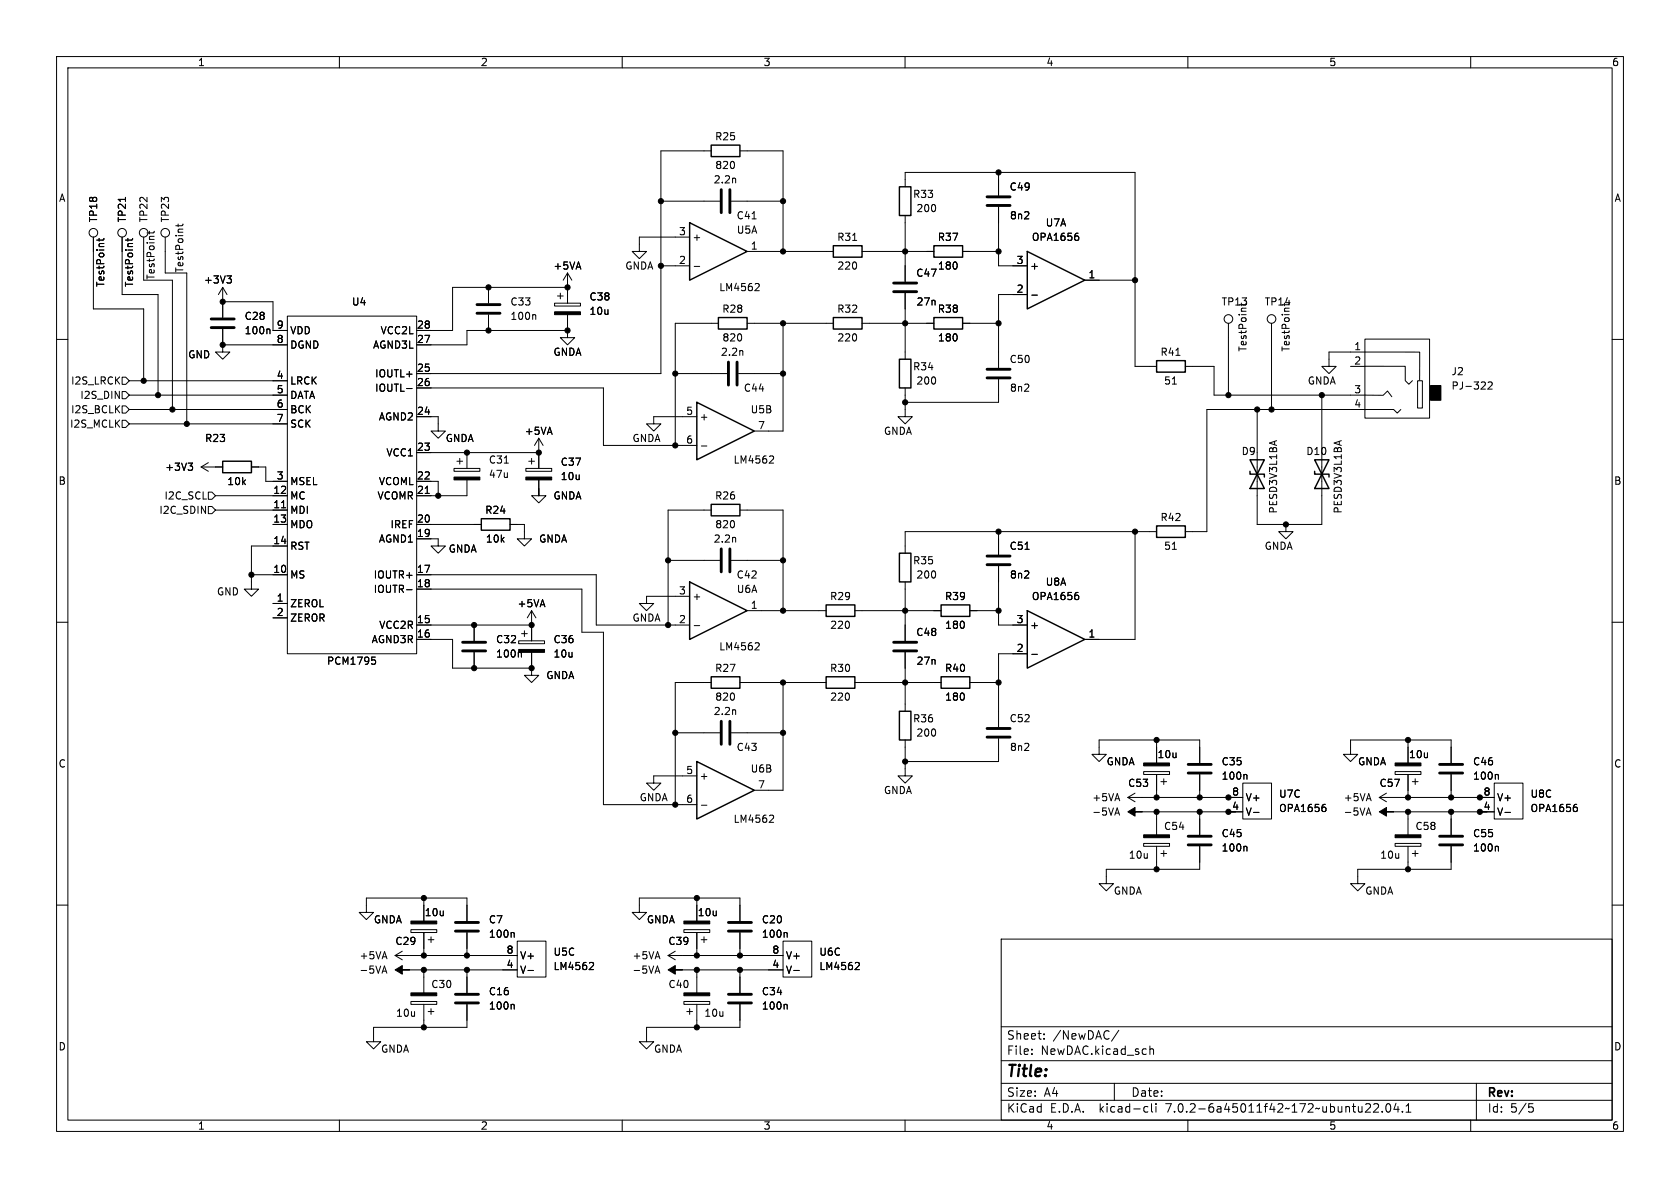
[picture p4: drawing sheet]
<svg xmlns="http://www.w3.org/2000/svg" width="297mm" height="210mm" viewBox="0 0 297 210" stroke-linecap="round" stroke-linejoin="round" font-family="sans-serif">
<g fill="none" stroke="#000" stroke-width=".18">
<path d="M10 10h277v190h-277zM12 12h273v186h-273zM60 10v2M110 10v2M160 10v2M210 10v2M260 10v2M31.5 39.6v.5M32.3 39.6l-.1 .3h-1.1M116.8 35.6h10.5M125.7 26.7h-8.9v39.3h-43.1M129.3 35.6h9.1"/>
<path d="M130.8 26.7h7.6v17.8M160 33v-2.5h40.7v34.3h3.8M160 38.1v11.7M176.5 36.6v10.4h5.1M176.5 30.5v4M10 60h2M16.5 41.9v12.7h8.9v12.7M17.5 42.1v.5M18.4 42.1l-.2 .3h-1.1M21.6 41.9v10.2h6.3v17.8M22.6 42.1v.5M23.4 42.1l-.1 .3h-1.1"/>
<path d="M25.4 41.9v7.6h5.1v22.9M26.4 40.9v.5M27.3 40.9l-.2 .3h-1.1M29.2 41.9v6.4h3.8v26.6M39.4 50.8l-.8 1.3M39.4 50.8v5.3M39.4 58.2v2.8M39.4 50.8l.7 1.3M39.4 53.3h8.9v5.1h2.5M40.1 48.8h.8l-.4 .5M40.7 49.3l.2 .2v.3l-.2 .2M47.5 58.2l.2 .1v.7"/>
<path d="M50.8 55.9h22.9v59.7h-22.9zM86.4 50.8v2.8M86.4 55.6v2.8M94.5 55.6l.2 .2v.7M98 53.6h4.6v.5h-4.6zM98.6 52.3h1M99.1 51.8v1M100.3 58.4v1.3h1.3l-1.3 1.3-1.2-1.3h1.2M100.3 58.4h-17.8v2.6h-8.8M100.3 48.3l-.7 1.2M100.3 48.3v5.3M100.3 55.6v2.8"/>
<path d="M100.3 48.3l.8 1.2M100.3 50.8h-20.3v7.6h-6.3M116.8 47h5.1M121.9 41.9h-8.9v2.6h1.3l-1.3 1.2-1.2-1.2h1.2M122.7 47.1h1M127 57.2h-7.6v21.5M132.1 44.5h15.2M132.1 57.2h15.2M134 50.1l.2 .3v.3l-.8 .7h.8M138.4 57.2v19h-5.1M152.4 44.5h12.7M152.4 57.2h12.7"/>
<path d="M160 51.8v11.7M170.2 44.5h6.3M170.2 57.2h6.3M181.6 52.1h-5.1v12.9M182.4 52.2h1M190.3 41.2h.3M190.5 41.7l.2 .3v.3l-.2 .2M191.8 49.5h8.9M217.2 57.2v12.7M224.8 57.2v15.2M241.3 59.9h11.4v14h-11.4zM285 60h2"/>
<path d="M21.6 74.3h.6l.7 .6-.7 .7h-.6zM21.6 71.8h.6l.7 .6-.7 .6h-.6zM21.6 66.7h.6l.7 .6-.7 .6h-.6zM21.6 69.2h.6l.7 .7-.7 .6h-.6zM22.9 69.9h27.9M22.9 72.4h27.9M22.9 67.3h27.9M22.9 74.9h27.9M39.4 61v1.2h1.2l-1.2 1.3-1.3-1.3h1.3M39.4 61h11.4M71.9 68.7h.9M73.7 73.7h3.8v2.5h1.2l-1.2 1.3-1.3-1.3h1.3"/>
<path d="M73.7 68.6h33v10.1h16.5M95.2 77.5l-.7 1.2M95.2 77.5v5.3M95.2 77.5l.8 1.2M119.4 66h9.1M123.2 73.7h-7.6v1.2h1.2l-1.2 1.3-1.3-1.3h1.3M124 78.8h1M130.6 66h7.8M160 68.6v5.1h1.3l-1.3 1.2-1.3-1.2h1.3M176.5 67.1v4h-16.5M207.3 67.9h.7M209.5 64.8h5.1v5.1h29.9l.8-.8 .8 1"/>
<path d="M225.7 77.9l-1.3 .4M233.7 69.9v22.8h-11.5v-20.3M234.9 64.8h-1.2l1.2 1.2 1.3-1.2h-1.3v-2.6h16.1v5M237.1 77.9l-1.2 .4M238.8 64.8h2.5M241.2 64.7h7.2v2.6l.7 .6 .6-.6M247.6 72.4l-.6 .6-.6-.6h-33v21.6h-3.9M250.6 67.3h.9v4.8h-.9zM263.1 67.6l.5-.1 .2 .4-.8 .9h.8M33.3 81.9h.7l-.4 .5M33.8 82.4l.2 .2v.3l-.2 .2M35.6 82.6l1.2 .7"/>
<path d="M35.6 82.6h3.8M36.8 89.5h.7l.6 .7-.6 .6h-.7zM36.8 87h.7l.6 .6-.6 .7h-.7zM36.8 81.8l-1.2 .8M38.1 90.2h12.7M38.1 87.6h12.7M44.4 82.6h2.6v2.5h3.8M48.3 92.7h2.5M49.8 89.8h.7M50.8 96.5h-6.4v7.6h1.3l-1.3 1.3-1.2-1.3h1.2M73.7 95.3h3.8v1.2h1.2l-1.2 1.3-1.3-1.3h1.3M73.7 92.7h11.4"/>
<path d="M73.7 85.1h3.8v2.5M73.7 80h21.5M75.2 87.2h.7M80.3 82.8h4.5v.5h-4.5zM80.8 81.5h1M81.3 81v1M82.5 80v2.8M82.5 84.8v2.8h-8.8M90.2 92.7h2.5v2.6h1.3l-1.3 1.2-1.3-1.2h1.3M93 82.8h4.5v.5h-4.5zM93.5 81.5h1M94 81v1"/>
<path d="M95.2 84.8v2.8h-1.2l1.2 1.3 1.3-1.3h-1.3v-1.2M118.1 99.1h9.2M125.7 90.2h-7.6v20.3M129.3 99.1h9.1M130.8 90.2h7.6v17.8M136.5 80.6l.3 .2-.1 .3-.7 .8h.8M176.5 94v4M200.7 94v19h-8.9M204.5 94h-44.5v3.8M207.3 97.1h.7M227.3 92.7v1.3h1.3l-1.3 1.3-1.2-1.3h1.2M10 110h2"/>
<path d="M44.4 101.6h6.4M48.3 106.7h2.5M48.3 109.2h2.5M65.7 116.2h.6M65.9 116.6h.3l.2 .3-.1 .5h-.4M71.9 104.2h.9M73.7 104.1h29.2v7.7h3.8v30.4h16.5M73.7 110.5h20.3M73.7 101.6h31.7v8.9h16.5M73.7 113h6.3v5.1h14M83.8 110.5v2.8M83.8 115.3v2.8"/>
<path d="M91.7 113.3h4.6v.5h-4.6zM92 115.3l.2 .2v.7M92.2 112h1M92.7 111.5v1M94 118.1v1.3h1.2l-1.2 1.3-1.3-1.3h1.3M94 108v5.3M94 115.3v2.8M94 108l-.8 1.2M94 108l.7 1.2M121.9 105.4h-7.6v1.3h1.3l-1.3 1.3-1.3-1.3h1.3M122.7 110.6h1M132.1 108h13.9"/>
<path d="M134 113.6l.2 .3v.3l-.8 .7h.8M151.1 108h15.3M160 102.9v10.4M160 115.3v10.4M171.4 108h5.1M176.5 100.1v10.4h5.1M181.6 115.6h-5.1v12.9M182.4 115.7h1M190.3 104.7h.3M190.5 105.2l.2 .3v.3l-.2 .2M285 110h2M119.4 129.5h7.9"/>
<path d="M123.2 137.2h-7.6v1.2h1.2l-1.2 1.3-1.3-1.3h1.3M125.7 120.7h-6.3v21.5M129.3 129.5h9.1M130.8 120.7h15.2M138.4 120.7v19h-5.1M151.1 120.7h15.3M160 130.8v6.4h1.3l-1.3 1.2-1.3-1.2h1.3M171.4 120.7h5.1M176.5 130.6v4h-16.5M194.3 133.4h-1.3l1.3 1.2 1.3-1.2h-1.3v-2.6h17.8v4.1M202.2 136.4h4.6v.5h-4.6zM204.5 130.8v4.1"/>
<path d="M204.5 136.9v4.1M205.2 138.2h1M205.7 137.7v1M212.1 136.9v4.1M219.7 138.4h5.1v6.4h-5.1zM220.3 136.9l.1 .2v.6M238.8 133.4h-1.3l1.3 1.2 1.2-1.2h-1.2v-2.6h17.7v4.1M246.6 136.4h4.6v.5h-4.6zM248.9 130.8v4.1M248.9 136.9v4.1M249.7 138.2h1M250.2 137.7v1"/>
<path d="M256.5 136.9v4.1M264.2 138.4h5v6.4h-5zM264.7 136.9l.2 .2v.6M10 160h2M74.9 158.8v4M123.2 158.8v4M124 142.3h1M136.5 144.1l.3 .2-.1 .3-.7 .8h.8M197.2 143.7h.6M197.5 142.8l.4 1.3M199.4 141l1.3 .7M199.4 141h20.3"/>
<path d="M200.7 140.2l-1.3 .8M201.9 143.5h17.8M202.2 149.1h4.6v.5h-4.6zM204.5 143.5v4.1M204.5 149.6v4.1M205.2 150.9h1M205.7 150.4v1M212.1 149.6v4.1h-16.5v2.5h1.2l-1.2 1.3-1.3-1.3h1.3M212.1 143.5v4.1M220.3 149.6l.1 .2v.6M221.6 143.6h1M234.1 142.2h.2"/>
<path d="M234.2 142.7l.2 .2v.3l-.2 .3M241.7 143.7h.6M242 142.8l.4 1.3M243.8 141h20.4M243.8 141l1.3 .7M245.1 140.2l-1.3 .8M246.4 143.5h17.8M246.6 149.1h4.6v.5h-4.6zM248.9 143.5v4.1M248.9 149.6v4.1M249.7 150.9h1M250.2 150.4v1"/>
<path d="M256.5 149.6v4.1h-16.5v2.5h1.3l-1.3 1.3-1.2-1.3h1.2M256.5 143.5v4.1M264.7 149.6l.2 .2v.6M266.1 143.6h.9M278.5 142.2h.2M278.6 142.7l.3 .2v.3l-.3 .3M285 160h2M64.8 161.3h-1.3l1.3 1.3 1.2-1.3h-1.2v-2.5h17.7v4M67.7 171.7h.6M68 170.8l.4 1.2M69.8 168.9l1.3 .8M69.8 168.9h21.6"/>
<path d="M71.1 168.1l-1.3 .8M72.4 171.5h19M72.6 177h4.6v.5h-4.6zM72.6 164.3h4.6v.5h-4.6zM74.9 164.8v4.1M74.9 171.5v4M74.9 177.5v4.1M75.7 178.8h1M75.7 166.1h1M76.2 165.6v1M76.2 178.3v1M82.5 177.5v4.1h-16.5v2.6h1.3l-1.3 1.2-1.2-1.2h1.2"/>
<path d="M82.5 164.8v4.1M82.5 171.5v4M90.7 177.5l.2 .2v.7M90.7 164.8l.2 .2v.7M91.4 166.4h5.1v6.3h-5.1zM93.3 171.6h1M104.7 170.1l.2 .3v.3l-.7 .7h.7M113 161.3h-1.2l1.2 1.3 1.3-1.3h-1.3v-2.5h17.8v4M115.9 171.7h.6M116.2 170.8l.4 1.2M118.1 168.9h20.3M118.1 168.9l1.3 .8"/>
<path d="M119.4 168.1l-1.3 .8M120.6 171.5h17.8M120.9 177h4.6v.5h-4.6zM120.9 164.3h4.6v.5h-4.6zM121.4 178.8h1M121.9 178.3v1M123.2 164.8v4.1M123.2 171.5v4M123.2 177.5v4.1M124 166.1h1M124.5 165.6v1M130.8 177.5v4.1h-16.5v2.6h1.3l-1.3 1.2-1.3-1.2h1.3"/>
<path d="M130.8 164.8v4.1M130.8 171.5v4M138.4 166.4h5.1v6.3h-5.1zM139 164.8l.2 .2v.7M139 177.5l.2 .2v.7M140.3 171.6h1M151.7 170.1l.2 .3v.3l-.8 .7h.8M177 166h108v32h-108zM60 198v2M110 198v2M160 198v2M177 194.5h108"/>
<path d="M177 191.5h108M177 187.5h108M177 181.5h108M182.4 186.3v.1M182.4 185.5v.1M184.6 183.6v.1M184.6 182.8v.1M197 191.5v3M197.8 182.1l-1.3 2M202.5 195.6l.4 .1M202.9 196.5l-.4 .1M203.3 184.9v1.5"/>
<path d="M203.3 185.5l.2-.1 .4 .1v.9M203.6 195.1v1.3l.2 .2M204.4 195.1v.1M204.4 195.6v1M210 198v2M242.1 195.2l.2 .2-.1 .3-.8 .9h.9M242.9 195.2l.5-.1 .2 .1 .1 .3-.9 1.1h.9M244.4 196.5v.1M245.2 195.2l.2-.1a.81 .81 0 0 1 .5 .6 .81 .81 0 0 1-.3 .8l-.1 .1a.81 .81 0 0 1-.6-.6 .81 .81 0 0 1 .3-.8zM246.8 195l-.4 1.1h1M247.1 195.6v1M247.9 196.5v.1"/>
<path d="M248.6 196.6h.8M248.6 195.5l.4-.4v1.5M260 198v2M261 191.5v6.5M270.3 195.1h.7M270.4 195.7h.4l.3 .3-.2 .5-.5 .1"/>
<circle cx="16.5" cy="41.1" r=".76"/>
<circle cx="21.6" cy="41.1" r=".76"/>
<circle cx="25.4" cy="41.1" r=".76"/>
<circle cx="29.2" cy="41.1" r=".76"/>
<circle cx="217.2" cy="56.4" r=".76"/>
<circle cx="224.8" cy="56.4" r=".76"/>
</g>
<g fill="#000" stroke="#000" stroke-width=".18">
<path d="M98 55.1h4.6v.5h-4.6zM80.3 84.3h4.5v.5h-4.5zM93 84.3h4.5v.5h-4.5zM91.7 114.8h4.6v.5h-4.6zM202.2 134.9h4.6v.5h-4.6zM246.6 134.9h4.6v.5h-4.6zM199.4 143.5l1.3-.8v.8h1.2h-1.2v.8zM202.2 147.6h4.6v.5h-4.6zM243.8 143.5l1.3-.8v.8h1.3h-1.3v.8zM246.6 147.6h4.6v.5h-4.6zM69.8 171.5l1.3-.8v.8h1.3h-1.3v.7zM72.6 175.5h4.6v.5h-4.6z"/>
<path d="M72.6 162.8h4.6v.5h-4.6zM118.1 171.5l1.3-.8v.8h1.2h-1.2v.7zM120.9 162.8h4.6v.5h-4.6zM120.9 175.5h4.6v.5h-4.6z"/>
<circle cx="116.8" cy="35.6" r=".46"/>
<circle cx="138.4" cy="35.6" r=".46"/>
<circle cx="176.5" cy="30.5" r=".46"/>
<circle cx="39.4" cy="53.3" r=".46"/>
<circle cx="86.4" cy="58.4" r=".46"/>
<circle cx="86.4" cy="50.8" r=".46"/>
<circle cx="100.3" cy="50.8" r=".46"/>
<circle cx="100.3" cy="58.4" r=".46"/>
<circle cx="116.8" cy="47" r=".46"/>
<circle cx="138.4" cy="44.5" r=".46"/>
<circle cx="138.4" cy="57.2" r=".46"/>
<circle cx="160" cy="57.2" r=".46"/>
<circle cx="160" cy="44.5" r=".46"/>
<circle cx="176.5" cy="44.5" r=".46"/>
<circle cx="176.5" cy="57.2" r=".46"/>
<circle cx="200.7" cy="49.5" r=".46"/>
<circle cx="25.4" cy="67.3" r=".46"/>
<circle cx="27.9" cy="69.9" r=".46"/>
<circle cx="30.5" cy="72.4" r=".46"/>
<circle cx="33" cy="74.9" r=".46"/>
<circle cx="39.4" cy="61" r=".46"/>
<circle cx="119.4" cy="78.7" r=".46"/>
<circle cx="119.4" cy="66" r=".46"/>
<circle cx="138.4" cy="66" r=".46"/>
<circle cx="160" cy="71.1" r=".46"/>
<circle cx="217.2" cy="69.9" r=".46"/>
<circle cx="222.2" cy="72.4" r=".46"/>
<circle cx="224.8" cy="72.4" r=".46"/>
<circle cx="233.7" cy="69.9" r=".46"/>
<circle cx="77.5" cy="87.6" r=".46"/>
<circle cx="82.5" cy="80" r=".46"/>
<circle cx="95.2" cy="80" r=".46"/>
<circle cx="118.1" cy="99.1" r=".46"/>
<circle cx="138.4" cy="99.1" r=".46"/>
<circle cx="176.5" cy="94" r=".46"/>
<circle cx="200.7" cy="94" r=".46"/>
<circle cx="227.3" cy="92.7" r=".46"/>
<circle cx="44.4" cy="101.6" r=".46"/>
<circle cx="83.8" cy="118.1" r=".46"/>
<circle cx="83.8" cy="110.5" r=".46"/>
<circle cx="94" cy="110.5" r=".46"/>
<circle cx="94" cy="118.1" r=".46"/>
<circle cx="118.1" cy="110.5" r=".46"/>
<circle cx="138.4" cy="108" r=".46"/>
<circle cx="160" cy="108" r=".46"/>
<circle cx="176.5" cy="108" r=".46"/>
<circle cx="119.4" cy="129.5" r=".46"/>
<circle cx="138.4" cy="120.7" r=".46"/>
<circle cx="138.4" cy="129.5" r=".46"/>
<circle cx="160" cy="120.7" r=".46"/>
<circle cx="160" cy="134.6" r=".46"/>
<circle cx="176.5" cy="120.7" r=".46"/>
<circle cx="204.5" cy="130.8" r=".46"/>
<circle cx="248.9" cy="130.8" r=".46"/>
<circle cx="74.9" cy="158.8" r=".46"/>
<circle cx="119.4" cy="142.2" r=".46"/>
<circle cx="123.2" cy="158.8" r=".46"/>
<circle cx="204.5" cy="153.7" r=".46"/>
<circle cx="204.5" cy="143.5" r=".46"/>
<circle cx="204.5" cy="141" r=".46"/>
<circle cx="212.1" cy="143.5" r=".46"/>
<circle cx="212.1" cy="141" r=".46"/>
<circle cx="217.2" cy="141" r=".46"/>
<circle cx="217.2" cy="143.5" r=".46"/>
<circle cx="248.9" cy="143.5" r=".46"/>
<circle cx="248.9" cy="153.7" r=".46"/>
<circle cx="248.9" cy="141" r=".46"/>
<circle cx="256.5" cy="141" r=".46"/>
<circle cx="256.5" cy="143.5" r=".46"/>
<circle cx="261.6" cy="143.5" r=".46"/>
<circle cx="261.6" cy="141" r=".46"/>
<circle cx="74.9" cy="168.9" r=".46"/>
<circle cx="74.9" cy="171.5" r=".46"/>
<circle cx="82.5" cy="168.9" r=".46"/>
<circle cx="82.5" cy="171.5" r=".46"/>
<circle cx="123.2" cy="168.9" r=".46"/>
<circle cx="123.2" cy="171.5" r=".46"/>
<circle cx="130.8" cy="168.9" r=".46"/>
<circle cx="130.8" cy="171.5" r=".46"/>
<circle cx="74.9" cy="181.6" r=".46"/>
<circle cx="123.2" cy="181.6" r=".46"/>
</g>
<g fill="none" stroke="#000" stroke-width=".51">
<path d="M127.5 33.5v4.1M129 33.5v4.1M174.5 34.8h4.1M174.5 36.3h4.1M37.3 57.9h4.1M37.3 56.4h4.1M84.3 55.4h4.1M84.3 53.8h4.1M158 50h4.1M158 51.6h4.1M128.8 64v4.1M130.3 64v4.1"/>
<path d="M174.5 65.3h4.1M174.5 66.8h4.1M127.5 97v4.1M129 97v4.1M174.5 98.3h4.1M174.5 99.8h4.1M81.8 115.1h4.1M81.8 113.5h4.1M158 115.1h4.1M158 113.5h4.1M127.5 127.5v4.1M129 127.5v4.1"/>
<path d="M174.5 128.8h4.1M174.5 130.3h4.1M210.1 136.7h4M210.1 135.1h4M254.5 136.7h4.1M254.5 135.1h4.1M210.1 149.4h4M210.1 147.8h4M254.5 149.4h4.1M254.5 147.8h4.1M80.5 177.3h4.1M80.5 175.8h4.1"/>
<path d="M80.5 164.6h4.1M80.5 163.1h4.1M128.8 177.3h4M128.8 175.8h4M128.8 164.6h4M128.8 163.1h4"/>
</g>
<g fill="none" stroke="#000" stroke-width=".25">
<path d="M121.9 39.4l10.2 5.1-10.2 5zM125.7 25.7h5.1v2h-5.1zM159 33h2v5.1h-2zM127 56.1h5.1v2.1h-5.1zM147.3 56.1h5.1v2.1h-5.1zM147.3 43.4h5.1v2.1h-5.1zM165.1 43.4h5.1v2.1h-5.1zM165.1 56.1h5.1v2.1h-5.1zM181.6 44.5l10.2 5-10.2 5.1zM123.2 71.1l10.1 5.1-10.1 5.1zM159 63.5h2v5.1h-2zM204.5 63.8h5v2h-5z"/>
<path d="M39.4 81.5h5v2.1h-5zM85.1 91.7h5.1v2h-5.1zM125.7 89.2h5.1v2h-5.1zM159 97.8h2v5.1h-2zM204.5 93h5v2h-5zM221 83.3v.5h2.5v.5M221 81.3h2.5l-2.5 5.1h2.5zM232.4 83.3v.5h2.5v.5M232.4 81.3h2.5l-2.5 5.1h2.5zM121.9 102.9l10.2 5.1-10.2 5zM125.7 119.6h5.1v2.1h-5.1zM146 106.9h5.1v2.1h-5.1z"/>
<path d="M146 119.6h5.1v2.1h-5.1zM166.4 106.9h5v2.1h-5zM166.4 119.6h5v2.1h-5zM181.6 108l10.2 5-10.2 5.1zM123.2 134.6l10.1 5.1-10.1 5.1zM159 125.7h2v5.1h-2z"/>
</g>
<path d="M252.9 68.2h1.8v2.5h-1.8z" fill="#000" stroke="#000" stroke-width=".25"/>
<text font-size="2.8" x="178" y="190.8">Title:</text>
<g font-size="2.1">
<text x="178" y="183.9">Sheet:</text>
<text x="186.2" y="183.9">/NewDAC/</text>
<text x="178" y="186.6">File:</text>
<text x="184" y="186.6">NewDAC.kicad_sch</text>
<text x="178" y="196.8">KiCad</text>
<text x="178" y="194">Size:</text>
<text x="184.6" y="194">A4</text>
<text x="185.7" y="196.8">E.D.A.</text>
<text x="194.4" y="196.8">kicad-cli</text>
<text x="200" y="194">Date:</text>
<text x="206.2" y="196.8">7.0.2-6a45011f42~172~ubuntu22.04.1</text>
<text x="263" y="194.2">Rev:</text>
<text x="263" y="196.8">Id:</text>
<text x="267" y="196.8">5/5</text>
</g>
<g font-size="1.8">
<text x="35" y="11.8">1</text>
<text x="85" y="11.8">2</text>
<text x="135" y="11.8">3</text>
<text x="185" y="11.8">4</text>
<text x="235" y="11.8">5</text>
<text x="285" y="11.8">6</text>
<text x="126.4" y="25">R25</text>
<text x="10.4" y="35.8">A</text>
<text x="126.1" y="32.6">2.2n</text>
<text x="126.4" y="30">820</text>
<text x="161.4" y="35.1">R33</text>
<text x="178.4" y="33.8">C49</text>
<text x="285.4" y="35.8">A</text>
<text x="17.3" y="39.4" transform="rotate(-90 17.3 39.4)">TP18</text>
<text x="22.4" y="39.4" transform="rotate(-90 22.4 39.4)">TP21</text>
<text x="26.2" y="39.4" transform="rotate(-90 26.2 39.4)">TP22</text>
<text x="30" y="39.4" transform="rotate(-90 30 39.4)">TP23</text>
<text x="120" y="41.7">3</text>
<text x="130.2" y="38.9">C41</text>
<text x="130.2" y="41.5">U5A</text>
<text x="162" y="37.7">200</text>
<text x="178.5" y="38.9">8n2</text>
<text x="184.8" y="40.2">U7A</text>
<text x="97.8" y="47.8">+5VA</text>
<text x="110.5" y="47.8">GNDA</text>
<text x="120" y="46.7">2</text>
<text x="122.4" y="42.7">+</text>
<text x="132.7" y="44.2">1</text>
<text x="148" y="42.7">R31</text>
<text x="148" y="47.8">220</text>
<text x="165.7" y="42.7">R37</text>
<text x="165.8" y="47.8">180</text>
<text x="179.7" y="46.7">3</text>
<text x="182.1" y="47.8">+</text>
<text x="182.4" y="42.7">OPA1656</text>
<text x="18.6" y="50.8" transform="rotate(-90 18.6 50.8)">TestPoint</text>
<text x="23.7" y="50.8" transform="rotate(-90 23.7 50.8)">TestPoint</text>
<text x="27.5" y="49.5" transform="rotate(-90 27.5 49.5)">TestPoint</text>
<text x="32.6" y="48.3" transform="rotate(-90 32.6 48.3)">TestPoint</text>
<text x="36" y="50.3">+3V3</text>
<text x="104.1" y="53.3">C38</text>
<text x="127.1" y="51.6">LM4562</text>
<text x="161.9" y="49.1">C47</text>
<text x="179.7" y="51.8">2</text>
<text x="192.4" y="49.3">1</text>
<text x="43.2" y="56.7">C28</text>
<text x="43.2" y="59.2">100n</text>
<text x="48.9" y="58.2">9</text>
<text x="51.3" y="59.2">VDD</text>
<text x="62.2" y="54.2">U4</text>
<text x="67.2" y="59.2">VCC2L</text>
<text x="73.7" y="58.2">28</text>
<text x="90.2" y="54.2">C33</text>
<text x="90.2" y="56.7">100n</text>
<text x="104.1" y="55.8">10u</text>
<text x="127.6" y="55.4">R28</text>
<text x="148" y="55.4">R32</text>
<text x="162" y="54.2">27n</text>
<text x="165.7" y="55.4">R38</text>
<text x="215.9" y="54.2">TP13</text>
<text x="223.5" y="54.2">TP14</text>
<text x="33.2" y="63.5">GND</text>
<text x="48.9" y="60.7">8</text>
<text x="51.3" y="61.8">DGND</text>
<text x="65.8" y="61.8">AGND3L</text>
<text x="73.7" y="65.8">25</text>
<text x="73.7" y="60.7">27</text>
<text x="97.8" y="63.1">GNDA</text>
<text x="127.4" y="63.1">2.2n</text>
<text x="127.7" y="60.5">820</text>
<text x="148" y="60.5">220</text>
<text x="161.4" y="65.6">R34</text>
<text x="165.8" y="60.5">180</text>
<text x="178.4" y="64.3">C50</text>
<text x="205.1" y="63.1">R41</text>
<text x="220.5" y="62.2" transform="rotate(-90 220.5 62.2)">TestPoint</text>
<text x="228.2" y="62.2" transform="rotate(-90 228.2 62.2)">TestPoint</text>
<text x="239.4" y="62">1</text>
<text x="239.4" y="64.5">2</text>
<text x="12.4" y="68.1">I2S_LRCK</text>
<text x="14.1" y="70.7">I2S_DIN</text>
<text x="48.9" y="67.1">4</text>
<text x="48.9" y="69.6">5</text>
<text x="51.3" y="68.1">LRCK</text>
<text x="51.3" y="70.7">DATA</text>
<text x="66.2" y="66.9">IOUTL+</text>
<text x="66.2" y="69.4">IOUTL-</text>
<text x="73.7" y="68.3">26</text>
<text x="131.4" y="69.4">C44</text>
<text x="162" y="68.1">200</text>
<text x="178.5" y="69.4">8n2</text>
<text x="205.7" y="68.1">51</text>
<text x="231.1" y="68.1">GNDA</text>
<text x="239.4" y="69.6">3</text>
<text x="256.5" y="66.5">J2</text>
<text x="256.5" y="69">PJ-322</text>
<text x="12.3" y="75.8">I2S_MCLK</text>
<text x="12.4" y="73.2">I2S_BCLK</text>
<text x="48.9" y="72.1">6</text>
<text x="48.9" y="74.7">7</text>
<text x="51.3" y="73.2">BCK</text>
<text x="51.3" y="75.8">SCK</text>
<text x="66.9" y="74.5">AGND2</text>
<text x="73.7" y="73.4">24</text>
<text x="92.7" y="77">+5VA</text>
<text x="121.3" y="73.4">5</text>
<text x="123.7" y="74.5">+</text>
<text x="132.7" y="73.2">U5B</text>
<text x="134" y="75.9">7</text>
<text x="156.2" y="77">GNDA</text>
<text x="239.4" y="72.1">4</text>
<text x="29.1" y="83.4">+3V3</text>
<text x="36.2" y="78.3">R23</text>
<text x="68.2" y="80.8">VCC1</text>
<text x="73.7" y="79.8">23</text>
<text x="78.7" y="78.3">GNDA</text>
<text x="86.4" y="82.1">C31</text>
<text x="99.1" y="82.5">C37</text>
<text x="111.8" y="78.3">GNDA</text>
<text x="121.3" y="78.5">6</text>
<text x="129.6" y="82.1">LM4562</text>
<text x="219.4" y="80.6">D9</text>
<text x="230.9" y="80.6">D10</text>
<text x="10.3" y="85.8">B</text>
<text x="29" y="88.5">I2C_SCL</text>
<text x="40.1" y="85.9">10k</text>
<text x="48.3" y="89.9">11</text>
<text x="48.3" y="87.4">12</text>
<text x="48.9" y="84.8">3</text>
<text x="51.3" y="88.5">MC</text>
<text x="51.3" y="85.9">MSEL</text>
<text x="66.6" y="88.5">VCOMR</text>
<text x="66.9" y="85.9">VCOML</text>
<text x="73.7" y="87.4">21</text>
<text x="73.7" y="84.8">22</text>
<text x="86.4" y="84.6">47u</text>
<text x="97.8" y="88.5">GNDA</text>
<text x="99.1" y="85">10u</text>
<text x="126.4" y="88.5">R26</text>
<text x="285.3" y="85.8">B</text>
<text x="28" y="91">I2C_SDIN</text>
<text x="48.3" y="92.5">13</text>
<text x="51.3" y="91">MDI</text>
<text x="51.3" y="93.5">MDO</text>
<text x="68.9" y="93.5">IREF</text>
<text x="73.7" y="95">19</text>
<text x="73.7" y="92.5">20</text>
<text x="85.7" y="91">R24</text>
<text x="126.4" y="93.5">820</text>
<text x="205.1" y="92.3">R42</text>
<text x="225.9" y="90.8" transform="rotate(-90 225.9 90.8)">PESD3V3L1BA</text>
<text x="237.4" y="90.8" transform="rotate(-90 237.4 90.8)">PESD3V3L1BA</text>
<text x="48.3" y="101.3">10</text>
<text x="48.3" y="96.3">14</text>
<text x="51.3" y="97.3">RST</text>
<text x="66.9" y="96.1">AGND1</text>
<text x="73.7" y="101.3">17</text>
<text x="79.3" y="97.8">GNDA</text>
<text x="85.8" y="96.1">10k</text>
<text x="95.2" y="96.1">GNDA</text>
<text x="126.1" y="96.1">2.2n</text>
<text x="161.4" y="99.9">R35</text>
<text x="178.4" y="97.3">C51</text>
<text x="205.7" y="97.3">51</text>
<text x="223.5" y="97.3">GNDA</text>
<text x="38.3" y="105.4">GND</text>
<text x="48.9" y="106.4">1</text>
<text x="51.3" y="107.5">ZEROL</text>
<text x="51.3" y="102.4">MS</text>
<text x="65.9" y="102.4">IOUTR+</text>
<text x="65.9" y="105">IOUTR-</text>
<text x="73.7" y="103.9">18</text>
<text x="91.4" y="107.5">+5VA</text>
<text x="120" y="105.2">3</text>
<text x="122.4" y="106.2">+</text>
<text x="130.2" y="102.4">C42</text>
<text x="130.2" y="105">U6A</text>
<text x="132.7" y="107.7">1</text>
<text x="146.7" y="106.2">R29</text>
<text x="162" y="102.4">200</text>
<text x="167" y="106.2">R39</text>
<text x="178.5" y="102.4">8n2</text>
<text x="182.4" y="106.2">OPA1656</text>
<text x="184.8" y="103.7">U8A</text>
<text x="48.9" y="109">2</text>
<text x="51.3" y="110">ZEROR</text>
<text x="65.6" y="113.9">AGND3R</text>
<text x="66.9" y="111.3">VCC2R</text>
<text x="73.7" y="110.2">15</text>
<text x="73.7" y="112.8">16</text>
<text x="87.6" y="113.9">C32</text>
<text x="97.8" y="113.9">C36</text>
<text x="111.8" y="110">GNDA</text>
<text x="120" y="110.2">2</text>
<text x="146.7" y="111.3">220</text>
<text x="161.9" y="112.6">C48</text>
<text x="167" y="111.3">180</text>
<text x="179.7" y="110.2">3</text>
<text x="182.1" y="111.3">+</text>
<text x="192.4" y="112.8">1</text>
<text x="57.8" y="117.7">PCM1795</text>
<text x="87.6" y="116.4">100n</text>
<text x="97.8" y="116.4">10u</text>
<text x="126.4" y="118.9">R27</text>
<text x="127.1" y="115.1">LM4562</text>
<text x="146.7" y="118.9">R30</text>
<text x="162" y="117.7">27n</text>
<text x="167" y="118.9">R40</text>
<text x="179.7" y="115.3">2</text>
<text x="96.5" y="120.2">GNDA</text>
<text x="126.4" y="124">820</text>
<text x="146.7" y="124">220</text>
<text x="167" y="124">180</text>
<text x="126.1" y="126.6">2.2n</text>
<text x="161.4" y="127.9">R36</text>
<text x="162" y="130.4">200</text>
<text x="178.4" y="127.8">C52</text>
<text x="10.3" y="135.8">C</text>
<text x="121.3" y="136.9">5</text>
<text x="123.7" y="138">+</text>
<text x="130.2" y="132.9">C43</text>
<text x="132.7" y="136.7">U6B</text>
<text x="178.5" y="132.9">8n2</text>
<text x="195.6" y="135.4">GNDA</text>
<text x="204.6" y="134.2">10u</text>
<text x="215.9" y="135.4">C35</text>
<text x="215.9" y="138">100n</text>
<text x="240" y="135.4">GNDA</text>
<text x="249" y="134.2">10u</text>
<text x="260.4" y="135.4">C46</text>
<text x="260.4" y="138">100n</text>
<text x="285.3" y="135.8">C</text>
<text x="113" y="141.8">GNDA</text>
<text x="121.3" y="142">6</text>
<text x="134" y="139.4">7</text>
<text x="156.2" y="140.5">GNDA</text>
<text x="193" y="141.8">+5VA</text>
<text x="199.4" y="139.3">C53</text>
<text x="217.8" y="143.3">4</text>
<text x="217.8" y="140.7">8</text>
<text x="220.2" y="141.8">V+</text>
<text x="226.1" y="141.2">U7C</text>
<text x="226.1" y="143.7">OPA1656</text>
<text x="237.5" y="141.8">+5VA</text>
<text x="243.8" y="139.3">C57</text>
<text x="262.2" y="143.3">4</text>
<text x="262.2" y="140.7">8</text>
<text x="264.7" y="141.8">V+</text>
<text x="270.5" y="141.2">U8C</text>
<text x="270.5" y="143.7">OPA1656</text>
<text x="129.6" y="145.6">LM4562</text>
<text x="193" y="144.3">-5VA</text>
<text x="205.7" y="146.9">C54</text>
<text x="215.9" y="148.1">C45</text>
<text x="220.2" y="144.3">V-</text>
<text x="237.5" y="144.3">-5VA</text>
<text x="250.2" y="146.9">C58</text>
<text x="260.4" y="148.1">C55</text>
<text x="264.7" y="144.3">V-</text>
<text x="199.5" y="152">10u</text>
<text x="215.9" y="150.7">100n</text>
<text x="243.9" y="152">10u</text>
<text x="260.4" y="150.7">100n</text>
<text x="196.8" y="158.3">GNDA</text>
<text x="241.3" y="158.3">GNDA</text>
<text x="66" y="163.4">GNDA</text>
<text x="69.8" y="167.2">C29</text>
<text x="75" y="162.1">10u</text>
<text x="86.4" y="163.4">C7</text>
<text x="86.4" y="165.9">100n</text>
<text x="114.3" y="163.4">GNDA</text>
<text x="118.1" y="167.2">C39</text>
<text x="123.3" y="162.1">10u</text>
<text x="134.6" y="163.4">C20</text>
<text x="134.6" y="165.9">100n</text>
<text x="63.5" y="172.3">-5VA</text>
<text x="63.5" y="169.7">+5VA</text>
<text x="89.5" y="171.2">4</text>
<text x="89.5" y="168.7">8</text>
<text x="91.9" y="172.3">V-</text>
<text x="91.9" y="169.7">V+</text>
<text x="97.8" y="169.1">U5C</text>
<text x="97.8" y="171.6">LM4562</text>
<text x="111.7" y="172.3">-5VA</text>
<text x="111.8" y="169.7">+5VA</text>
<text x="136.5" y="171.2">4</text>
<text x="136.5" y="168.7">8</text>
<text x="138.9" y="172.3">V-</text>
<text x="138.9" y="169.7">V+</text>
<text x="144.8" y="169.1">U6C</text>
<text x="144.8" y="171.6">LM4562</text>
<text x="70" y="179.9">10u</text>
<text x="76.2" y="174.8">C30</text>
<text x="86.4" y="176.1">C16</text>
<text x="86.4" y="178.6">100n</text>
<text x="118.1" y="174.8">C40</text>
<text x="124.5" y="179.9">10u</text>
<text x="134.6" y="176.1">C34</text>
<text x="134.6" y="178.6">100n</text>
<text x="10.3" y="185.8">D</text>
<text x="285.3" y="185.8">D</text>
<text x="67.3" y="186.2">GNDA</text>
<text x="115.6" y="186.2">GNDA</text>
<text x="35" y="199.8">1</text>
<text x="85" y="199.8">2</text>
<text x="135" y="199.8">3</text>
<text x="185" y="199.8">4</text>
<text x="235" y="199.8">5</text>
<text x="285" y="199.8">6</text>
</g>
</svg>
